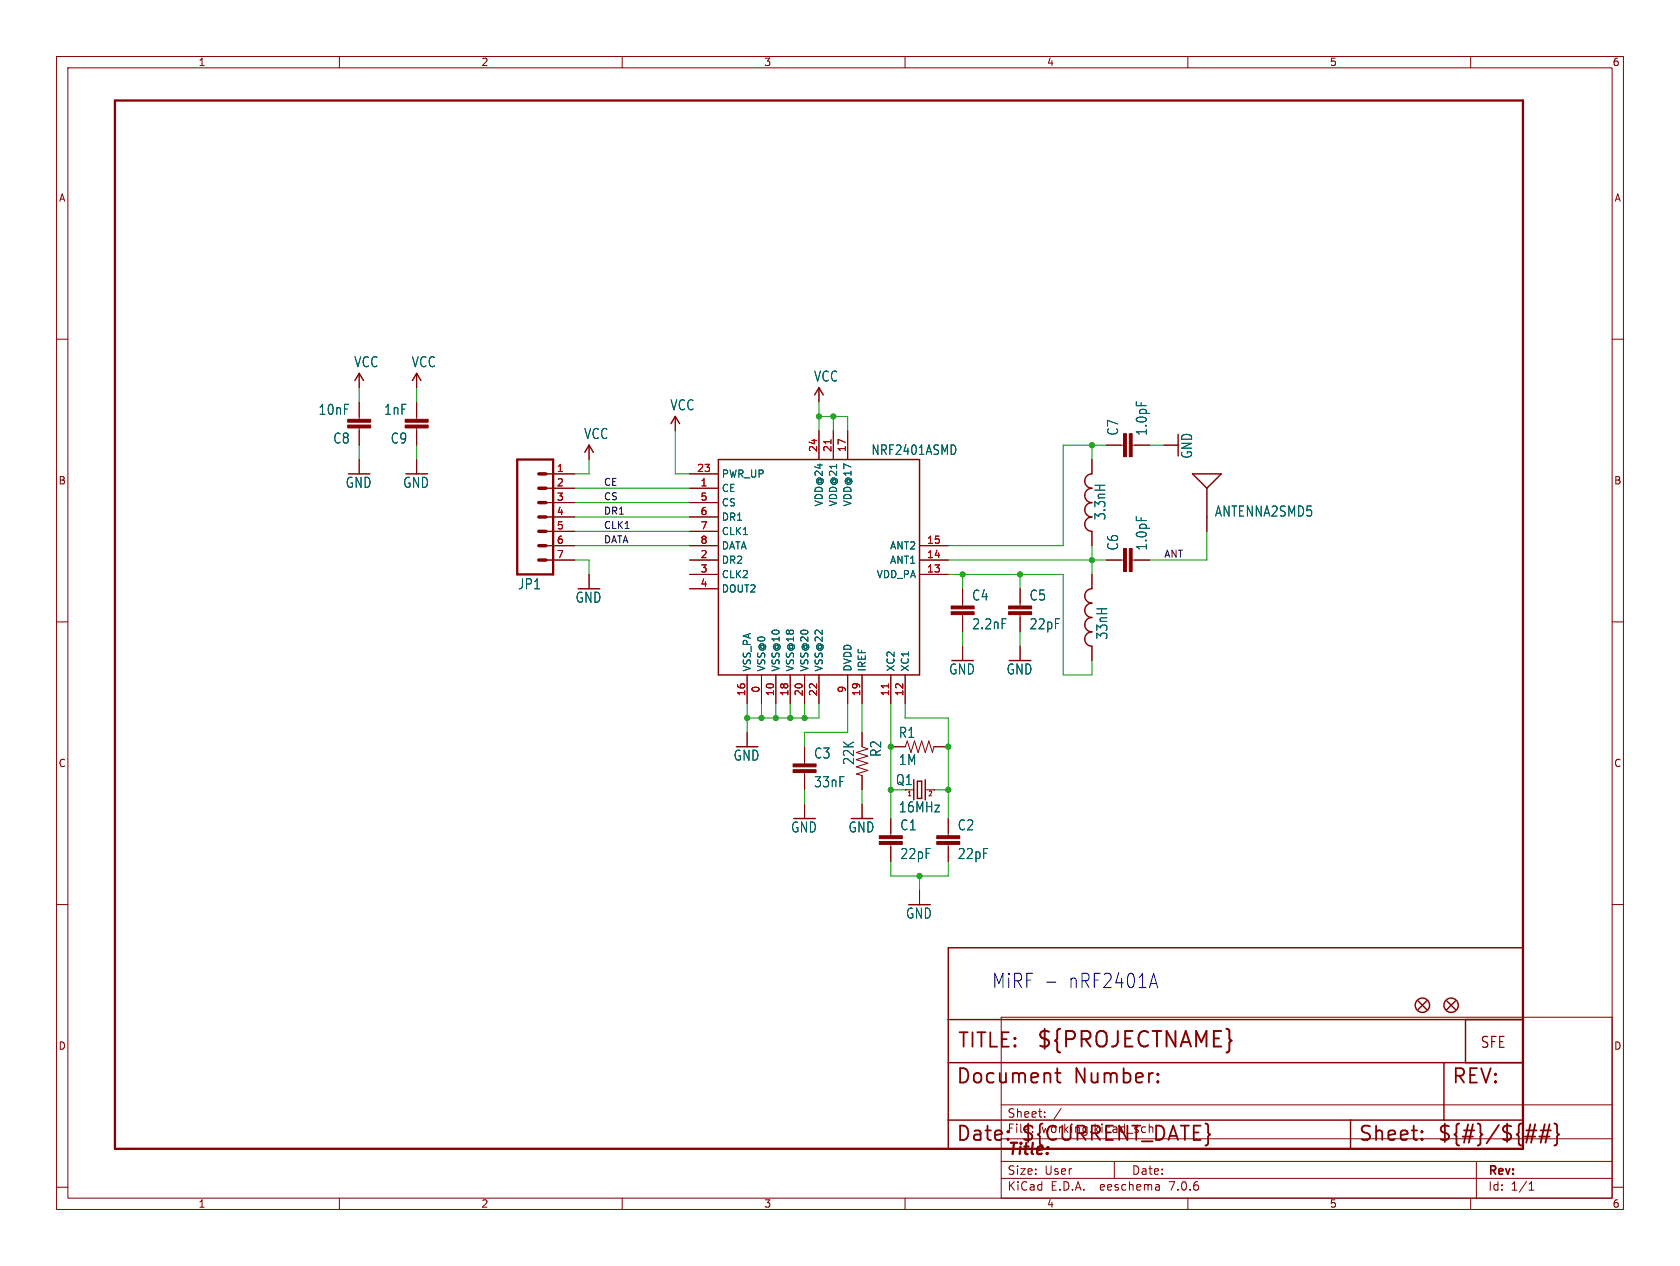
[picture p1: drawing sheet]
<svg xmlns="http://www.w3.org/2000/svg" width="297mm" height="224mm" viewBox="0 0 297 224" stroke-linecap="round" stroke-linejoin="round" font-family="sans-serif">
<g fill="none" stroke="#840000" stroke-width=".18">
<path d="M10 10h277v203.9h-277zM12 12h273v199.9h-273zM60 10v2M110 10v2M160 10v2M210 10v2M260 10v2M10 60h2M285 60h2M63.5 66v2.6M63.5 71.1v3.1M63.5 75.7v3"/>
<path d="M73.7 66v2.6M73.7 71.1v3.1M73.7 75.7v3M104.1 78.7v2.6M119.4 73.7v2.5M144.8 68.6v2.5M144.8 76.2v5.1M147.3 76.2v5.1M149.9 76.2v5.1M195.6 78.7h3M200.2 78.7h3M205.7 78.7h2.6"/>
<path d="M63.5 81.3v2.5M73.7 81.3v2.5M96.5 99.1h5.1M96.5 86.4h5.1M96.5 96.5h5.1M96.5 83.8h5.1M96.5 88.9h5.1M96.5 91.4h5.1M96.5 94h5.1M121.9 99.1h5.1M121.9 86.4h5.1M121.9 96.5h5.1"/>
<path d="M121.9 83.8h5.1M121.9 88.9h5.1M121.9 91.4h5.1M121.9 94h5.1M162.6 99.1h5M162.6 96.5h5M193 81.3v2.5M193 94v2.5M195.6 99.1h3M200.2 99.1h3M213.4 91.4v2.6M10 110h2"/>
<path d="M104.1 101.6v2.5M121.9 101.6h5.1M121.9 104.1h5.1M132.1 119.4v5.1M134.6 119.4v5.1M137.2 119.4v5.1M139.7 119.4v5.1M142.2 119.4v5.1M144.8 119.4v5.1M149.9 119.4v5.1M152.4 119.4v5.1M157.5 119.4v5.1"/>
<path d="M160 119.4v5.1M162.6 101.6h5M170.2 104.1v3.1M170.2 108.7v3.1M170.2 114.3v2.5M180.3 104.1v3.1M180.3 108.7v3.1M180.3 114.3v2.5M193 101.6v2.5M193 114.3v2.5M285 110h2M132.1 129.5v2.6"/>
<path d="M142.2 132.1v3M142.2 136.7v3M152.4 129.5v2.6l1 .4-2 .6 2 .6-2 .7 2 .6-2 .6 2 .7-2 .6 1 .3v2.5M157.5 132.1h2.5l.4-1 .6 2 .7-2 .6 2 .6-2 .7 2 .6-2 .6 2 .3-1h2.5M163.6 139.7h1.5M165.1 139.7h.1M10 160h2M142.2 142.2v2.6M152.4 142.2v2.6M157.5 144.8v3M157.5 149.4v3M162.6 157.5v2.5"/>
<path d="M167.6 144.8v3M167.6 149.4v3M285 160h2M177 179.9h108v32h-108zM177 195.4h108M184.7 197.5v.1M184.7 196.7v.1M187.6 196l-1.3 2M10 210h2M60 211.9v2M110 211.9v2M160 211.9v2"/>
<path d="M177 208.4h108M177 205.4h108M177 201.4h108M197 205.4v3M204.9 209.6l.1 .9M205 210.4l-.2 .1M205 209.9h-.2M210 211.9v2M260 211.9v2M261 205.4v6.5M270.3 210.5h.9M270.3 209.4l.4-.4v1.5"/>
<path d="M285 210h2"/>
</g>
<g fill="#840000" stroke="#840000" stroke-width=".18">
<path d="M71.6 74.2h4.1v.5h-4.1z"/>
<path d="M71.6 75.2h4.1v.5h-4.1z"/>
<path d="M155.4 148.8h4.1v.6h-4.1z"/>
<path d="M155.4 147.8h4.1v.5h-4.1z"/>
<path d="M168.1 108.2h4.1v.5h-4.1z"/>
<path d="M168.1 107.2h4.1v.5h-4.1z"/>
<path d="M178.3 108.2h4.1v.5h-4.1z"/>
<path d="M178.3 107.2h4.1v.5h-4.1z"/>
<path d="M140.2 136.1h4.1v.6h-4.1z"/>
<path d="M140.2 135.1h4.1v.5h-4.1z"/>
<path d="M165.6 148.8h4.1v.6h-4.1z"/>
<path d="M165.6 147.8h4.1v.5h-4.1z"/>
<path d="M61.5 74.2h4v.5h-4z"/>
<path d="M61.5 75.2h4v.5h-4z"/>
<path d="M199.6 97h.6v4.1h-.6z"/>
<path d="M198.6 97h.5v4.1h-.5z"/>
<path d="M199.6 76.7h.6v4.1h-.6z"/>
<path d="M198.6 76.7h.5v4.1h-.5z"/>
</g>
<g fill="none" stroke="#840000" stroke-width=".25">
<path d="M62.7 67.3l.8-1.3 .8 1.3M72.9 67.3l.8-1.3 .7 1.3M118.6 74.9l.8-1.2 .7 1.2M144 69.9l.8-1.3 .7 1.3M103.4 80l.7-1.3 .8 1.3M127 81.3h35.6v38.1h-35.6zM193 83.8a1.27 1.27 0 0 0-1.2 1.3 1.27 1.27 0 0 0 1.2 1.3 1.27 1.27 0 0 0-1.2 1.2 1.27 1.27 0 0 0 1.2 1.3 1.27 1.27 0 0 0-1.2 1.3 1.27 1.27 0 0 0 1.2 1.2 1.27 1.27 0 0 0-1.2 1.3 1.27 1.27 0 0 0 1.2 1.3M210.8 83.8h5.1l-2.5 2.6zM213.4 86.4v5M193 104.1a1.27 1.27 0 0 0-1.2 1.3 1.27 1.27 0 0 0 1.2 1.3 1.27 1.27 0 0 0-1.2 1.3 1.27 1.27 0 0 0 1.2 1.2 1.27 1.27 0 0 0-1.2 1.3 1.27 1.27 0 0 0 1.2 1.3 1.27 1.27 0 0 0-1.2 1.2 1.27 1.27 0 0 0 1.2 1.3M161.5 137.9v3.6M162.2 138.2h.7v3h-.7z"/>
<path d="M163.6 137.9v3.6M167.6 167.6h101.6v35.6h-101.6zM250.7 177l1.5 1.6M252.2 177l-1.5 1.6M255.8 177l1.5 1.6M257.3 177l-1.5 1.6M167.6 198.1h101.6M167.6 180.3h101.6M167.6 188h101.6M238.8 198.1v5.1M255.3 188v10.1M259.1 180.3v7.7"/>
<circle cx="251.5" cy="177.8" r="1.27"/>
<circle cx="256.5" cy="177.8" r="1.27"/>
</g>
<path d="M20.3 17.8h248.9v185.4h-248.9zM91.4 81.3h6.4v20.3h-6.4z" fill="none" stroke="#840000" stroke-width=".41"/>
<path d="M146.9 77.8v.7M157.1 121v.7" fill="none" stroke="#a90000" stroke-width=".18"/>
<path d="M168.9 79.1v.9" fill="none" stroke="#006464" stroke-width=".18"/>
<path d="M95.2 83.8h1.3M95.2 86.4h1.3M95.2 88.9h1.3M95.2 91.4h1.3M95.2 94h1.3M95.2 96.5h1.3M95.2 99.1h1.3" fill="none" stroke="#840000" stroke-width=".61"/>
<g fill="none" stroke="#840000" stroke-width=".32">
<path d="M186.5 189.8h1M186.9 188.9v2.2l.1 .3 .5 .1M204.7 191.2l.1 .2-.1 .1M204.7 191.2l-.1 .2 .1 .1M204.7 189.9v.2M204.7 191.2v.3M204.7 189.9l.1 .1-.1 .1M204.7 189.9l-.1 .1 .1 .1M269.8 199.9h1.8M271.4 198.9l-.7 3.2M272.4 199.9h1.8M273.1 198.9l-.7 3.2"/>
<path d="M273.9 198.9l-.7 3.2M274.8 198.7l.3 .2 .2 .2v1.2l.3 .4-.3 .3v1.2l-.2 .3-.3 .1M178.2 201.4l.1 .1-.1 .1M251.4 201.4l.1 .1-.1 .1M251.4 201.4l-.1 .1 .1 .1M251.4 200.1v.2M251.4 201.4v.2M251.4 200.1l.1 .1-.1 .1M251.4 200.1l-.1 .1 .1 .1M269.6 201h1.8M272.1 201h1.8"/>
</g>
<path d="M185 173.7h1.7M203.4 174h1.1M203.9 172.2l.8 2.5" fill="none" stroke="#0000c2" stroke-width=".18"/>
<g fill="none" stroke="#009600" stroke-width=".18">
<path d="M63.5 68.6v2.5M63.5 78.7v2.6M73.7 68.6v2.5M73.7 78.7v2.6M119.4 76.2v7.6h2.5M144.8 71.1v5.1M144.8 73.7h5.1v2.5M147.3 73.7v2.5M193 78.7v2.6M195.6 78.7h-7.6v17.8h-20.4M203.2 78.7h2.5M101.6 94h20.3"/>
<path d="M101.6 88.9h20.3M101.6 99.1h2.5v2.5M101.6 96.5h20.3M101.6 86.4h20.3M101.6 91.4h20.3M104.1 81.3v2.5h-2.5M167.6 99.1h28M193 96.5v5.1M213.4 94v5.1h-10.2M167.6 101.6h20.4v17.8h5v-2.6M170.2 101.6v2.5M170.2 111.8v2.5"/>
<path d="M180.3 101.6v2.5M180.3 111.8v2.5M132.1 124.5v5M134.6 124.5v2.5M137.2 124.5v2.5M139.7 124.5v2.5M142.2 124.5v2.5M142.2 139.7v2.5M144.8 124.5v2.5h-12.7M149.9 124.5v5h-7.7v2.6M152.4 124.5v5M152.4 139.7v2.5"/>
<path d="M157.5 124.5v20.3M157.5 139.7h2.5M160 124.5v2.5h7.6v17.8M165.1 139.7h2.5M157.5 152.4v2.5h10.1v-2.5M162.6 154.9v2.6"/>
</g>
<g fill="#009600" stroke="#009600" stroke-width=".18">
<circle cx="170.2" cy="101.6" r=".46"/>
<circle cx="193" cy="78.7" r=".46"/>
<circle cx="147.3" cy="73.7" r=".46"/>
<circle cx="144.8" cy="73.7" r=".46"/>
<circle cx="193" cy="99.1" r=".46"/>
<circle cx="180.3" cy="101.6" r=".46"/>
<circle cx="157.5" cy="132.1" r=".46"/>
<circle cx="167.6" cy="139.7" r=".46"/>
<circle cx="137.2" cy="127" r=".46"/>
<circle cx="134.6" cy="127" r=".46"/>
<circle cx="132.1" cy="127" r=".46"/>
<circle cx="142.2" cy="127" r=".46"/>
<circle cx="139.7" cy="127" r=".46"/>
<circle cx="162.6" cy="154.9" r=".46"/>
<circle cx="167.6" cy="132.1" r=".46"/>
<circle cx="157.5" cy="139.7" r=".46"/>
</g>
<text font-size="3.8" fill="#840000" x="183.1" y="185.7">${PROJECTNAME}</text>
<g font-size="3.5" fill="#0000c2">
<text x="175.3" y="175">MiRF -</text>
<text x="188.8" y="175">nRF2401A</text>
</g>
<g font-size="3.5" fill="#840000">
<text x="169.2" y="185.7">TITLE:</text>
<text x="168.9" y="192.1">Document</text>
<text x="189.9" y="192.1">Number:</text>
<text x="256.5" y="192.1">REV:</text>
<text x="168.9" y="202.2">Date:</text>
<text x="180.3" y="202.2">${CURRENT_DATE}</text>
<text x="240" y="202.2">Sheet:</text>
<text x="254" y="202.2">${#}/${##}</text>
</g>
<text font-size="2.8" fill="#840000" x="178" y="204.8">Title:</text>
<text font-size="2.7" fill="#840000" x="261.6" y="185.6">SFE</text>
<g font-size="2.5" fill="#006464">
<text x="62.5" y="65.2">VCC</text>
<text x="72.7" y="65.2">VCC</text>
<text x="143.8" y="67.7">VCC</text>
<text x="56.2" y="73.6">10nF</text>
<text x="67.8" y="73.6">1nF</text>
<text x="103.2" y="77.9">VCC</text>
<text x="118.4" y="72.8">VCC</text>
<text x="197.9" y="77.2" transform="rotate(-90 197.9 77.2)">C7</text>
<text x="203" y="77.2" transform="rotate(-90 203 77.2)">1.0pF</text>
<text x="58.8" y="78.7">C8</text>
<text x="69" y="78.7">C9</text>
<text x="211" y="81.2" transform="rotate(-90 211 81.2)">GND</text>
<text x="61" y="86.5">GND</text>
<text x="71.2" y="86.5">GND</text>
<text x="195.6" y="92.1" transform="rotate(-90 195.6 92.1)">3.3nH</text>
<text x="214.7" y="91.6">ANTENNA2SMD5</text>
<text x="197.9" y="97.5" transform="rotate(-90 197.9 97.5)">C6</text>
<text x="203" y="97.5" transform="rotate(-90 203 97.5)">1.0pF</text>
<text x="91.5" y="104.5">JP1</text>
<text x="101.7" y="106.8">GND</text>
<text x="171.8" y="106.4">C4</text>
<text x="181.9" y="106.4">C5</text>
<text x="171.8" y="111.5">2.2nF</text>
<text x="181.9" y="111.5">22pF</text>
<text x="196" y="113.2" transform="rotate(-90 196 113.2)">33nH</text>
<text x="167.7" y="119.5">GND</text>
<text x="177.9" y="119.5">GND</text>
<text x="158.8" y="130.7">R1</text>
<text x="129.6" y="134.8">GND</text>
<text x="143.8" y="134.4">C3</text>
<text x="151.2" y="135.4" transform="rotate(-90 151.2 135.4)">22K</text>
<text x="156" y="134" transform="rotate(-90 156 134)">R2</text>
<text x="158.8" y="135.5">1M</text>
<text x="143.8" y="139.5">33nF</text>
<text x="158.8" y="143.9">16MHz</text>
<text x="139.8" y="147.5">GND</text>
<text x="149.9" y="147.5">GND</text>
<text x="159.1" y="147.1">C1</text>
<text x="169.2" y="147.1">C2</text>
<text x="159.1" y="152.2">22pF</text>
<text x="169.2" y="152.2">22pF</text>
<text x="160.1" y="162.7">GND</text>
</g>
<text font-size="2.5" fill="#840000" x="158.3" y="139.1">Q1</text>
<text font-size="2.3" fill="#006464" x="154" y="80.7">NRF2401ASMD</text>
<g font-size="2.1" fill="#840000">
<text x="178" y="197.9">Sheet:</text>
<text x="178" y="200.6">File:</text>
<text x="184.1" y="200.6">working.kicad_sch</text>
<text x="178" y="208">Size:</text>
<text x="184.7" y="208">User</text>
<text x="200" y="208">Date:</text>
<text x="263" y="208.2">Rev:</text>
<text x="178" y="210.8">KiCad</text>
<text x="185.7" y="210.8">E.D.A.</text>
<text x="194.6" y="210.8">eeschema</text>
<text x="207" y="210.8">7.0.6</text>
<text x="263" y="210.8">Id:</text>
<text x="267.1" y="210.8">1/1</text>
</g>
<g font-size="1.8" fill="#840000">
<text x="35" y="11.9">1</text>
<text x="85" y="11.9">2</text>
<text x="135" y="11.9">3</text>
<text x="185" y="11.9">4</text>
<text x="235" y="11.9">5</text>
<text x="285" y="11.9">6</text>
<text x="10.3" y="35.9">A</text>
<text x="285.3" y="35.9">A</text>
<text x="10.3" y="85.9">B</text>
<text x="285.3" y="85.9">B</text>
<text x="10.3" y="135.9">C</text>
<text x="285.3" y="135.9">C</text>
<text x="10.3" y="185.9">D</text>
<text x="285.3" y="185.9">D</text>
<text x="35" y="213.8">1</text>
<text x="85" y="213.8">2</text>
<text x="135" y="213.8">3</text>
<text x="185" y="213.8">4</text>
<text x="235" y="213.8">5</text>
<text x="285" y="213.8">6</text>
</g>
<g font-size="1.8" fill="#a90000">
<text x="98.4" y="83.6">1</text>
<text x="123.1" y="83.6">23</text>
<text x="144.5" y="80.1" transform="rotate(-90 144.5 80.1)">24</text>
<text x="147.1" y="80.1" transform="rotate(-90 147.1 80.1)">21</text>
<text x="149.6" y="80.1" transform="rotate(-90 149.6 80.1)">17</text>
<text x="98.4" y="86.1">2</text>
<text x="98.4" y="88.6">3</text>
<text x="123.8" y="86.1">1</text>
<text x="123.8" y="88.6">5</text>
<text x="98.4" y="91.2">4</text>
<text x="98.4" y="93.7">5</text>
<text x="123.8" y="91.2">6</text>
<text x="123.8" y="93.7">7</text>
<text x="98.4" y="96.3">6</text>
<text x="98.4" y="98.8">7</text>
<text x="123.8" y="98.8">2</text>
<text x="123.8" y="101.3">3</text>
<text x="123.8" y="96.3">8</text>
<text x="163.8" y="101.3">13</text>
<text x="163.8" y="98.8">14</text>
<text x="163.8" y="96.3">15</text>
<text x="123.8" y="103.9">4</text>
<text x="131.8" y="123.2" transform="rotate(-90 131.8 123.2)">16</text>
<text x="134.4" y="122.6" transform="rotate(-90 134.4 122.6)">0</text>
<text x="136.9" y="123.2" transform="rotate(-90 136.9 123.2)">10</text>
<text x="139.4" y="123.2" transform="rotate(-90 139.4 123.2)">18</text>
<text x="142" y="123.2" transform="rotate(-90 142 123.2)">20</text>
<text x="144.5" y="123.2" transform="rotate(-90 144.5 123.2)">22</text>
<text x="149.6" y="122.6" transform="rotate(-90 149.6 122.6)">9</text>
<text x="152.1" y="123.2" transform="rotate(-90 152.1 123.2)">19</text>
<text x="157.2" y="123.2" transform="rotate(-90 157.2 123.2)">11</text>
<text x="159.8" y="123.2" transform="rotate(-90 159.8 123.2)">12</text>
</g>
<g font-size="1.8" fill="#006464">
<text x="127.5" y="87.2">CE</text>
<text x="127.5" y="84.7">PWR_UP</text>
<text x="127.5" y="89.8">CS</text>
<text x="145.6" y="89.7" transform="rotate(-90 145.6 89.7)">VDD@24</text>
<text x="148.2" y="89.7" transform="rotate(-90 148.2 89.7)">VDD@21</text>
<text x="150.7" y="89.7" transform="rotate(-90 150.7 89.7)">VDD@17</text>
<text x="127.5" y="92.3">DR1</text>
<text x="127.5" y="94.8">CLK1</text>
<text x="127.5" y="99.9">DR2</text>
<text x="127.5" y="97.4">DATA</text>
<text x="157.3" y="99.9">ANT1</text>
<text x="157.3" y="97.4">ANT2</text>
<text x="127.5" y="102.5">CLK2</text>
<text x="127.5" y="105">DOUT2</text>
<text x="154.9" y="102.5">VDD_PA</text>
<text x="132.9" y="118.9" transform="rotate(-90 132.9 118.9)">VSS_PA</text>
<text x="135.5" y="118.9" transform="rotate(-90 135.5 118.9)">VSS@0</text>
<text x="138" y="118.9" transform="rotate(-90 138 118.9)">VSS@10</text>
<text x="140.6" y="118.9" transform="rotate(-90 140.6 118.9)">VSS@18</text>
<text x="143.1" y="118.9" transform="rotate(-90 143.1 118.9)">VSS@20</text>
<text x="145.6" y="118.9" transform="rotate(-90 145.6 118.9)">VSS@22</text>
<text x="150.7" y="118.9" transform="rotate(-90 150.7 118.9)">DVDD</text>
<text x="153.3" y="118.9" transform="rotate(-90 153.3 118.9)">IREF</text>
<text x="158.3" y="118.9" transform="rotate(-90 158.3 118.9)">XC2</text>
<text x="160.9" y="118.9" transform="rotate(-90 160.9 118.9)">XC1</text>
</g>
<g font-size="1.7" fill="#0f0f0f">
<text x="106.7" y="88.6">CS</text>
<text x="106.7" y="86">CE</text>
<text x="106.7" y="93.6">CLK1</text>
<text x="106.7" y="91.1">DR1</text>
<text x="106.7" y="96.2">DATA</text>
<text x="205.7" y="98.7">ANT</text>
</g>
<g font-size="1.2" fill="#840000">
<text x="160.3" y="141">1</text>
<text x="164" y="141">2</text>
</g>
</svg>
